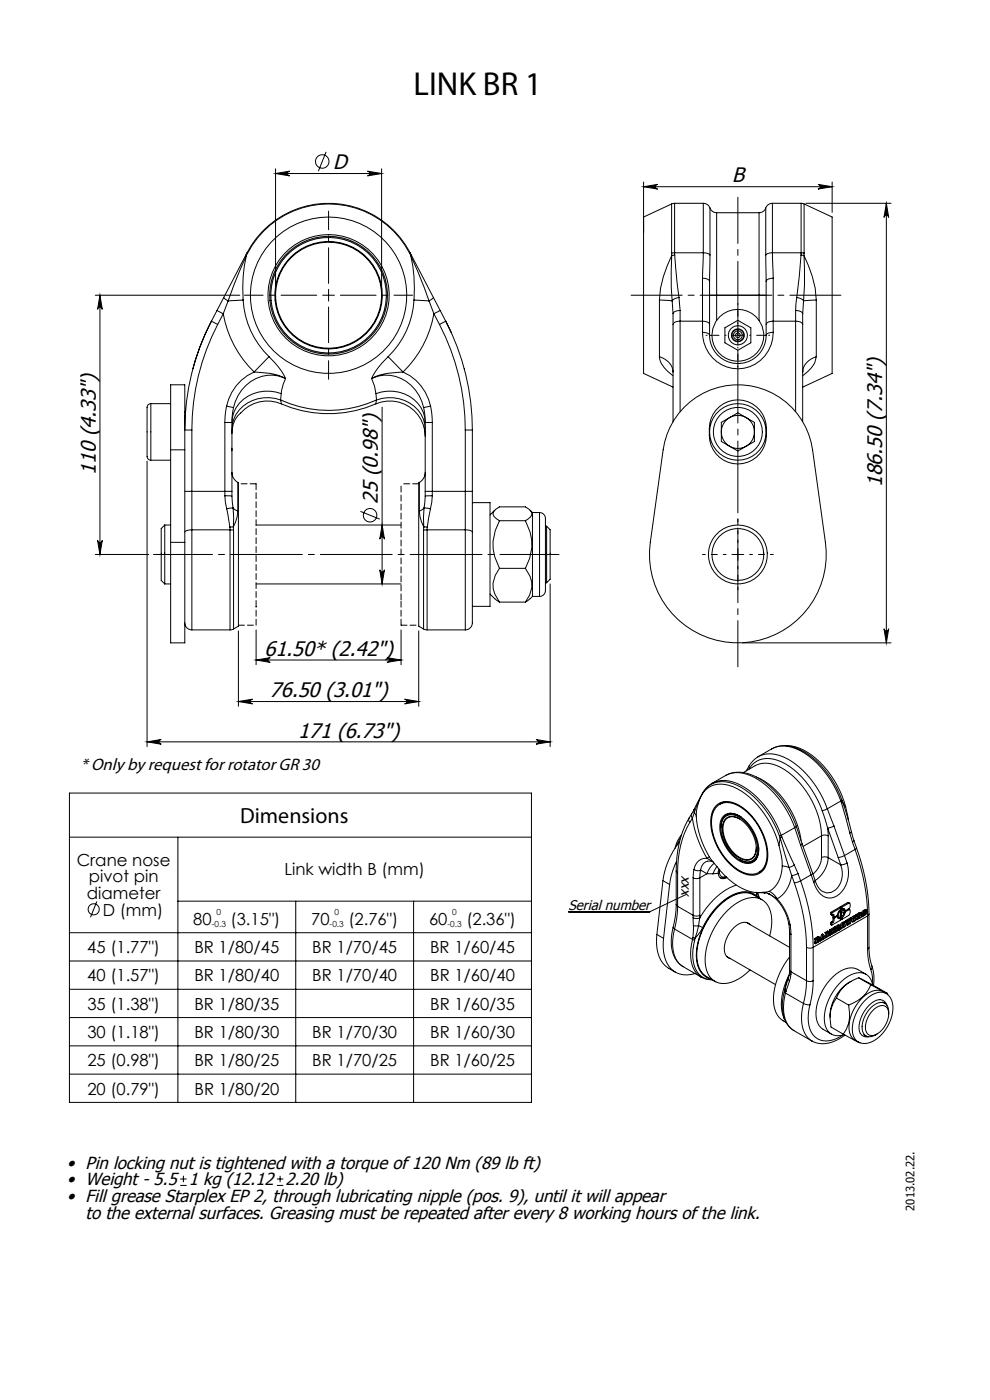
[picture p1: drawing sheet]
<svg xmlns="http://www.w3.org/2000/svg" width="210mm" height="297mm" viewBox="0 0 210 297" stroke-linecap="round" stroke-linejoin="round" font-family="sans-serif">
<!-- layer: Layer 1 -->
<g fill="none" stroke="#000" stroke-width=".21">
<path d="M58.4 36.8l3-.5a.5 .5 0 0 0-.4 .5 .5 .5 0 0 0 .4 .5zM58.4 35.8v25.8M58.4 36.8h22.5M69.2 32.2l-1.7 4.1M77.9 36.3l3 .5-3 .5a.5 .5 0 0 0 .5-.5 .5 .5 0 0 0-.5-.5zM80.9 35.8v25.8M136.5 39.6l3-.5a.5 .5 0 0 0-.5 .5 .5 .5 0 0 0 .5 .5zM136.5 38.6v10.8M136.5 39.6h40M173.5 39.1l3 .5-3 .5a.5 .5 0 0 0 .5-.5 .5 .5 0 0 0-.5-.5zM176.5 38.6v6.4M52.1 54.1l-4.6 9"/>
<path d="M52.1 54.1l.2 .1M52.3 54.2a32 32 0 0 0-.7 9.5M52.3 54.2l-2.6 6.2-1.3 3.4M52.4 53.6a19.5 19.5 0 0 1 34.6 0M52.4 53.6l-.3 .5M52.4 53.6l.1 .1M52.5 53.7a19.4 19.4 0 0 1 34.4 0M52.5 53.7l-.2 .5M86.9 53.7l.2 .5M87 53.6l.2 .5M87 53.6l-.1 .1M87.1 54.2a32 32 0 0 1 .7 9.5"/>
<path d="M87.1 54.2l1.5 3.4 2.4 6.2M87.2 54.1l4.7 9M87.2 54.1l-.1 .1M142.5 43.3l-6 2.7v33.2l6.3 2.9M142.5 43.3v10.4M142.5 53.7v.5M142.5 54.2l-.1 6.8 .2 2.8M142.5 54.2a23.5 23.5 0 0 0-2.6 9.5M143.1 43.1l-.6 .2M143.1 43.1h6.1M143.1 53.6l-.6 .1M143.1 43.1v10.5"/>
<path d="M143.1 53.6v.5M143.1 53.6h6.1M143.1 54.1l.9 9M143.1 54.1l-.6 .1M149 59a1.36 1.36 0 0 1 1.5 .7M149 59v9.1M149.2 53.6l-.2 5.4M149.2 53.6l.9 .2 .5 .3M149.2 43.1v10.5M149.2 43.1a1.5 1.5 0 0 1 1.4 1M150.5 59.7v9.1M150.6 44.1a1.5 1.5 0 0 0 1.4 1"/>
<path d="M150.6 54.1l-.1 5.6M150.6 44.1v10M152 45.1h9M152 45.1v17.5M161 45.1v17.5M162.4 54.1l.1 5.6M162.4 44.1v10M162.4 44.1a1.5 1.5 0 0 1-1.4 1M162.5 59.7v9.1M163.8 43.1a1.5 1.5 0 0 0-1.4 1M163.8 43.1h6.1M163.8 53.6l.2 5.4"/>
<path d="M163.8 53.6l-.8 .2-.6 .3M163.8 43.1v10.5M163.8 53.6h6.1M164 59a1.36 1.36 0 0 0-1.5 .7M164 59v9.1M169.9 54.1l-.9 9M169.9 54.1l.6 .1M169.9 43.1l.7 .2M169.9 53.6l.7 .1M169.9 43.1v10.5M169.9 53.6v.5M170.5 54.2l.2 6.2-.3 3.4"/>
<path d="M170.5 54.2a23.5 23.5 0 0 1 2.7 9.5M170.6 43.3l5.9 2.7v33.2l-6.2 2.9M170.6 43.3v10.4M170.6 53.7l-.1 .5M170.9 43.1h18.1M188 43.1v93.3M188 43.1l.5 3a.5 .5 0 0 0-.5-.4 .5 .5 0 0 0-.5 .4zM20.2 62.6h30.7M21.2 62.6l.5 3a.5 .5 0 0 0-.5-.4 .5 .5 0 0 0-.5 .4zM21.2 62.6v55M44.8 68.1a49.5 49.5 0 0 0-5.6 23.1h1.5M44.8 68.1a50 50 0 0 0-3.9 10.1"/>
<path d="M44.8 68.1l1.4 .7M46 65.9l-1.2 2.2M46 65.9l1.4 .7M46.2 68.8a48.5 48.5 0 0 0-5.5 22.4M47.4 66.6a22.7 22.7 0 0 0 6.5 12.3M47.4 66.6l-1.2 2.2M47.5 63.1l-1.5 2.8M47.5 63.1l.9 .7M48.4 63.8l-1 2.8M51.6 63.7a18.2 18.2 0 0 0 5.5 12M51.6 63.7l-3.2 .1M53.9 78.9a15.3 15.3 0 0 1 6.2 1.1l.5 .3"/>
<path d="M53.9 78.9a10.2 10.2 0 0 0-5.8 7.3M57.1 75.7a13.6 13.6 0 0 1 3.5 4.6M57.1 75.7l-3.2 3.2M68.4 62.6h2.5M69.7 61.4v2.5M82.3 75.7a13.6 13.6 0 0 0-3.5 4.6M82.3 75.7l3.2 3.2M85.5 78.9a15.3 15.3 0 0 0-6.2 1.1l-.5 .3M85.5 78.9a10.2 10.2 0 0 1 5.8 7.3M87.8 63.7a18.2 18.2 0 0 1-5.5 12M87.8 63.7l3.2 .1M91 63.8l1 2.8"/>
<path d="M91.9 63.1l2.6 5M91.9 63.1l-.9 .7M92 66.6a22.7 22.7 0 0 1-6.5 12.3M92 66.6l1.2 2.2M93.2 68.8a48.5 48.5 0 0 1 5.5 22.4M93.4 65.9l-1.4 .7M94.5 68.1a50 50 0 0 1 5.7 23.1M94.5 68.1l1.2 2.4M94.5 68.1l-1.3 .7M98.5 78.2h.1M139.9 75.7a3.7 3.7 0 0 1 2.9 3.2l-.1-.3M139.9 63.7v12"/>
<path d="M139.9 63.7l2.7 .1M139.9 75.7a5.2 5.2 0 0 0 2.6 3.8l.3 .2M142.6 63.8l.2 2.8M142.8 68.8v20.6M142.8 66.6v2.2M144 63.1a1.94 1.94 0 0 0-1.4 .7M144 63.1l.3 2.8M144.3 68.1v19.2M144.3 68.1a1.36 1.36 0 0 0-1.5 .7M144.3 65.9a1.36 1.36 0 0 0-1.5 .7M144.3 68.1h4.7M144.3 65.9v2.2"/>
<path d="M149 68.1v2.4M149 70.5a7.5 7.5 0 0 0 7.5 7.7 7.5 7.5 0 0 0 7.5-7.7M149 70.5a1.41 1.41 0 0 1 1.5 .6M149 68.1a1.36 1.36 0 0 1 1.5 .7M150.5 71.1a6 6 0 0 0 6 6 6 6 0 0 0 6-6M150.5 68.8v2.3M150.5 71.1h.5M150.5 62.6h1.5M151 71.1a5.5 5.5 0 0 0 5.5 5.5 5.5 5.5 0 0 0 5.5-5.5M152 68l-.8 1.7-.2 1.4M152 68a5.5 5.5 0 0 1 9 0M152 62.6h9"/>
<path d="M152 62.6v5.4M153.8 69.5l2.7-1.5 2.8 1.5v3.2l-2.8 1.6-2.7-1.6zM155.3 71.1h2.5M156.5 69.9v2.5M161 68l.7 1.2 .3 1.9M161 62.6h1.5M161 62.6v5.4M162 71.1h.5M162.5 68.8v2.3M164 68.1v2.4M164 70.5a1.41 1.41 0 0 0-1.5 .6M164 68.1a1.36 1.36 0 0 0-1.5 .7"/>
<path d="M164 68.1h4.8M168.8 68.1v19.2M168.8 68.1a1.36 1.36 0 0 1 1.5 .7M168.8 65.9a1.36 1.36 0 0 1 1.5 .7M168.8 65.9v2.2M169 63.1l-.2 2.8M169 63.1a1.94 1.94 0 0 1 1.4 .7M170.3 68.8v20.6M170.3 66.6v2.2M170.4 63.8l-.1 2.8M173.2 63.7v12M173.2 75.7a3.7 3.7 0 0 0-2.9 3.2v-.3"/>
<path d="M173.2 63.7l-2.8 .1M173.2 75.7a6.1 6.1 0 0 1-2.9 4M31.2 97.8v60.6M32 85.6a.97 .97 0 0 0-.8 1.4v8.8a2.13 2.13 0 0 0 .2 1.6l.6 .2M32 97.6h4.2M32 85.6h4.2M32 85.6v12M36.2 95.4v-13.8h3v13.8M36.2 95.4v19.7M36.2 95.4h3M39.2 87.3l.1 .3M39.2 95.4v19.7"/>
<path d="M40.7 91.2v13M47.7 89.6h1.5M47.7 89.6v14.6M48.1 86.2l1.4 .3M48.1 86.2l-.4 3.4M49.2 95.1v.5M49.2 89.6v14.6M49.5 86.5l-.3 3.1M59.5 84.8a24.4 24.4 0 0 0 20.4 0M59.5 84.8a7.7 7.7 0 0 0-10.2 5.1l-.1 1.1M59.5 84.8l.2 .9M59.6 83.5a7.7 7.7 0 0 0-10.3 5l-.1 1.1"/>
<path d="M59.6 83.5l-.1 1.3M60.6 80.3l-.5 1.2-.5 2M60.6 80.3a7.7 7.7 0 0 0-10.1 3.6l-1 2.6M78.8 80.3l.6 1.6 .3 1.6M78.8 80.3a7.7 7.7 0 0 1 10.1 3.6l1 2.6M79.7 85.7a7.5 7.5 0 0 1 10.5 6.9M79.7 85.7a25.9 25.9 0 0 1-21.2-.4 7.5 7.5 0 0 0-7.5 2.3 5.1 5.1 0 0 0-1.8 4.4M79.7 83.5a7.7 7.7 0 0 1 10.4 5l.1 1.1M79.7 83.5l.2 1.3M79.9 84.8a7.7 7.7 0 0 1 10.2 5.1l.1 1.1M79.9 84.8l-.2 .9M81.1 86.4v37.5"/>
<path d="M89.9 86.5l.3 3.1M90.2 89.6v14.6M90.2 89.6h1.5M91.3 86.2l-1.4 .3M91.3 86.2l.4 3.4M91.7 89.6v14.6M98.7 91.2h1.5M98.7 91.2v13M100.2 91.2v13M145.1 86.4a16 16 0 0 1 16.4-4 16 16 0 0 1 10.9 13l2.7 19.7a18.7 18.7 0 0 1-18.6 21.3 18.7 18.7 0 0 1-18.6-21.3l2.8-19.7a16 16 0 0 1 4.4-9zM150.5 91.2h.1M151.9 87a6 6 0 0 1 6.7-1.8 6 6 0 0 1 4 5.7 6.6 6.6 0 0 1-3.1 6.7 6 6 0 0 1-9-5.2 7.1 7.1 0 0 1 1.4-5.4z"/>
<path d="M153 89.6l3.5-2 3.5 2v4.1l-3.5 2-3.5-2zM162.5 91.2h.1M20.2 117.6h11.4M20.7 114.6a.5 .5 0 0 0 .5 .5 .5 .5 0 0 0 .5-.5l-.5 3zM34.9 111.4v12.5M34.9 111.4l-.7 .7v11l.7 .8M34.9 111.4h1.3M36.2 115.1v21.3h3v-21.3M36.2 115.1h3M39.2 104.2h1.5M40.7 112.4v21.2M40.7 112.4a1.55 1.55 0 0 0-1.5 .5"/>
<path d="M40.7 104.2v8.2M40.7 112.4h8.1M40.7 104.2h7M47.7 104.2v1M47.7 105.2l.4 2.7M47.7 105.2h1.5M47.7 104.2h1.5M48.1 107.9l.7 3.9M48.8 111.8v.6M48.8 112.4v21.2M48.8 112.4l.7 .1M49.2 100.2a2.5 2.5 0 0 0 1.2 2.2"/>
<path d="M49.2 104.2v1M49.2 105.2l.2 2.6M49.4 107.8l-1.3 .1M49.4 107.8l.1 4M49.4 107.8l1 .6M49.5 111.8h-.7M49.5 111.8v.7M49.5 112.5v20.9M50.4 102.4h.2v30.4l-1.1 .6M50.4 102.4v6M50.4 108.4l-.1 1.2-.8 2.2M54.3 111.4h30.8"/>
<path d="M76.5 108.5l4 1.6M81.1 111.4l.5 3a.5 .5 0 0 0-.5-.5 .5 .5 0 0 0-.5 .5zM88.9 102.4h-.1v30.4l1 .6M88.9 102.4v6M88.9 108.4l.2 1.2 .8 2.2M89.8 112.5v20.9M89.9 111.8l-.1 .7M89.9 111.8h.7M90 107.8l-.1 4M90 107.8l1.3 .1M90 107.8l-1.1 .6M90.2 100.2a2.5 2.5 0 0 1-1.3 2.2"/>
<path d="M90.2 104.2v1M90.2 105.2l-.2 2.6M90.2 104.2h1.5M90.6 112.4v21.2M90.6 112.4l-.8 .1M90.6 112.4h8.1M90.6 111.8v.6M91.3 107.9l-.7 3.9M91.7 105.2l-.4 2.7M91.7 104.2v1M91.7 105.2h-1.5M91.7 104.2h7"/>
<path d="M98.7 112.4v21.2M98.7 112.4a1.55 1.55 0 0 1 1.5 .5M98.7 104.2v8.2M98.7 104.2h1.5M100.2 112.9v17a5.8 5.8 0 0 1-.3 3.1l-.6 .5-.6 .1M100.2 104.2v8.7M100.2 106.6h3.7v22h-3.7M104.9 108.2l-1 1M105.9 110.5a9.9 9.9 0 0 0 0 10.1M105.9 110.5l-1.1-.9-.2-.5 .1-.6 1.2-1h5.6l1.2 1.1a1.6 1.6 0 0 1-1.2 1.9M105.9 110.5h5.6M111.5 110.5a9.9 9.9 0 0 1 0 10.1"/>
<path d="M112.5 108.2l.4 .5M112.9 108.7v17.8M112.9 108.7h1.5M114.4 108.7a1.32 1.32 0 0 1 1.3 1.7v12.6a5.7 5.7 0 0 1-.2 3l-.6 .4-.5 .1M114.4 108.7v17.8M115.7 111.6h.2M115.9 111.6v12M115.9 111.6l.8 .8v10.5l-.8 .7M155.3 117.6h2.5M156.5 116.4v2.5M34.9 123.9h1.3M39.2 132.1a1.5 1.5 0 0 0 1.5 1.5"/>
<path d="M40.7 133.6h8.1M49.5 133.4l-.7 .2M50.6 133.8v16M54.3 133.6v7.4M54.3 123.9h30.8M80.6 120.9a.5 .5 0 0 0 .5 .5 .5 .5 0 0 0 .5-.5l-.5 3zM82.1 139.5l3 .5-3 .5a.5 .5 0 0 0 .4-.5 .5 .5 0 0 0-.4-.5zM85.1 133.6v7.4M88.8 133.8v16M89.8 133.4l.8 .2M90.6 133.6h8.1M103.9 126l2 1.7"/>
<path d="M105.9 120.6a5.3 5.3 0 0 0 0 7.1M105.9 120.6h5.6M105.9 127.7h5.6M111.5 120.6a5.3 5.3 0 0 1 0 7.1M112.4 127l-.9 .7M112.9 126.5l-.4 .5M112.9 126.5h1.5M115.7 123.6h.2M116.7 123.9v34.5M157.5 136.4h31.5M187.5 133.4a.5 .5 0 0 0 .5 .5 .5 .5 0 0 0 .5-.5l-.5 3zM31.2 157.4l3-.5a.5 .5 0 0 0-.5 .5 .5 .5 0 0 0 .5 .5z"/>
<path d="M31.2 157.4h85.5M50.6 148.8l3-.5a.5 .5 0 0 0-.5 .5 .5 .5 0 0 0 .5 .5zM50.6 148.8h38.2M54.3 140l3-.5a.5 .5 0 0 0-.5 .5 .5 .5 0 0 0 .5 .5zM54.3 140h30.8M85.8 148.3l3 .5-3 .5a.5 .5 0 0 0 .5-.5 .5 .5 0 0 0-.5-.5zM113.7 156.9l3 .5-3 .5a.5 .5 0 0 0 .5-.5 .5 .5 0 0 0-.5-.5zM166.8 158.2a12.3 12.3 0 0 1 8.1 5l2.1 3.1 1.6 3.5M166.8 158.2h-.3a10.1 10.1 0 0 1 7.5 3.6 21.1 21.1 0 0 1 5.4 9.4M166.8 158.2h-.2a5.4 5.4 0 0 0-2.9 .7M14.7 168.2h98v65.7h-98zM14.7 177.6h98"/>
<path d="M37.7 177.6v56.3M144.1 178.6a17.3 17.3 0 0 0-3.5 8.2M144.3 177.8l-.7 1.6M144.6 177.1l-.9 1.3-.5 1.5M146.2 173.6l-.1 .4 .2 .5M146.2 173.6a21.1 21.1 0 0 0-2.8 11.2M146.3 174.5a20.5 20.5 0 0 0-2.6 10.7M146.7 172.7l-.1 .4 .3 .5M146.7 172.6l-.5 1M146.9 173.6a23.6 23.6 0 0 0 3.1 8.5M146.9 173.6l-.6 .9M147.2 171.7l-.5 1"/>
<path d="M147.2 171.7l.1 .7M147.3 172.4l.4 .8M147.3 172.4l-.4 1.2M147.7 173.2a7.8 7.8 0 0 1 2.5-6 5.9 5.9 0 0 1 6.2 .1 19.5 19.5 0 0 1 8.8 12M147.7 173.2a18.3 18.3 0 0 0 4.4 10.7M148.6 169.1l-1.3 3.3M148.9 168.5l-1.7 3.2M149.2 168.1a4.9 4.9 0 0 1 6.3-1.9 18.4 18.4 0 0 1 9.9 11.2M149.2 168.1l-.4 .6M151.1 166.2a6.2 6.2 0 0 1 6 .4 19.9 19.9 0 0 1 8.6 10.6M151.1 166.2a9.6 9.6 0 0 1 4.7-2.3 11.1 11.1 0 0 1 8.4 4.4l1.5 1.9 1.4 2 1.5 3.4M151.1 166.2l-1.2 .9-.7 .9"/>
<path d="M151.9 170.9a3.9 3.9 0 0 1 4.9 0 13.2 13.2 0 0 1 6.1 11.1 3.5 3.5 0 0 1-5 3.4 12.8 12.8 0 0 1-7.1-12 4.3 4.3 0 0 1 1.1-2.5zM152.2 171a4 4 0 0 1 4.9 .2 12.8 12.8 0 0 1 5.6 10.9 3.4 3.4 0 0 1-5.1 3 12.4 12.4 0 0 1-6.6-11.9 3.9 3.9 0 0 1 1.2-2.2zM153.5 173.6a2.72 2.72 0 0 1 3.9 .2 7.9 7.9 0 0 1 3.1 7.7 2.22 2.22 0 0 1-3.5 1 8.1 8.1 0 0 1-3.9-8zM153.6 173a3.3 3.3 0 0 1 4.2 .8 8.7 8.7 0 0 1 3 7.6 2.38 2.38 0 0 1-3.8 1.3 8.7 8.7 0 0 1-4.2-8.3l.5-1zM153.8 173.8a2.32 2.32 0 0 1 3.3 .1 7.4 7.4 0 0 1 3.1 7.3 2.12 2.12 0 0 1-3.4 .8 7.5 7.5 0 0 1-3.5-7.2zM153.9 164.5a6.9 6.9 0 0 1 7.2 .7 19.8 19.8 0 0 1 7.8 10.1M154.1 170l-1.5 .6M155 172.5l-.9 .4M156.9 173.7a2.18 2.18 0 0 0-2.6-.2 2.18 2.18 0 0 0-.9 2.4 7.3 7.3 0 0 0 4.6 6.4 2.07 2.07 0 0 0 2.4-2.4M157.3 173.4a2.58 2.58 0 0 0-4 .4l-.4 1.8M157.7 163.9l2.5-1.5a5.5 5.5 0 0 1 5.4 .4 18.1 18.1 0 0 1 8.7 14.5M158.9 163a4.7 4.7 0 0 1 6.1-1.7 17.6 17.6 0 0 1 9.4 10.7"/>
<path d="M158.9 163v.2M159 162.4l-.1 .6M159 162.4l-.7 1.1M160.4 164.8a17.3 17.3 0 0 1 9.2 11.9l.3 1.7M160.8 160.5a6.2 6.2 0 0 1 6.1 .4 19.9 19.9 0 0 1 8.6 10.7M160.8 160.5a9.7 9.7 0 0 1 4.8-2.2 11.1 11.1 0 0 1 8.4 4.4l2.2 2.8 1.2 2.2 1 2.2M160.8 160.5l-1.1 .9-.7 1M160.9 179.7a2.58 2.58 0 0 1-2.1 3.3l-1.1-.2-.9-.5M165.2 179.3l.5 2.3 .2 2.1M165.4 177.4l.1 .4M165.5 177.8l1.9 6.2M165.5 177.8l-.3 1.5"/>
<path d="M165.7 177.2l-.3 .2M165.7 177.2l.1 .4M165.8 177.6l2.7 5.9M165.8 177.6l-.3 .2M168.6 175.6l1.2 3.7M168.6 175.6l-2.9 1.6M168.9 175.3l1.2 3.7M168.9 175.3l-.3 .3M169.8 179.3l2.3 6.3M170.1 179l-.3 .3M170.1 179l2.3 6.3M174.3 177.3a1.56 1.56 0 0 1 1.4 0"/>
<path d="M174.3 177.3l-4 2.3M174.3 177.3v4.6M174.4 172l1.2 3.7M175.5 171.6l-1.1 .4M175.5 171.6l1.4 3.6M175.6 175.7l.1 1.6M175.6 175.7l2.2 6.2M175.7 177.3v4.6M176.9 175.2l-1.3 .5M176.9 175.2l2.2 6.3M178.4 169.9l-2.9 1.7M178.4 169.9l.1 .4"/>
<path d="M178.5 170.3l1.8 6.4M178.6 169.8l-.2 .1M178.6 169.8l.1 .3M178.7 170.1l-.2 .2M178.7 170.1l1.9 6.4M178.7 170.1l.7 1.1M179.4 171.2l.6 2.8M180.3 176.7l.5 1.9M180.6 176.5l-.3 .2M180.6 176.5l.5 1.8M180.8 178.6l.6 1.6M181.1 178.3l-.3 .3"/>
<path d="M181.1 178.3l.6 1.6M181.7 179.9l-.3 .3M181.7 179.9a42.5 42.5 0 0 1 2.6 14M14.7 197.9h98M20.5 191.2l-1.3 3.4M37.7 191.2h75M62.7 191.2v42.7M87.7 191.2v42.7M139.3 198.2a7.4 7.4 0 0 0 2.3 7l1.7 1M139.3 198.2l1.5 .9M140.6 186.8l1.4 .8M140.6 186.8l-1.3 11.4"/>
<path d="M140.8 199.1a7.4 7.4 0 0 0 2.2 7 5.1 5.1 0 0 0 4.4 .4M142 187.6l-1.2 11.5M142.8 196.7l.3 .4M142.8 196.7a8.1 8.1 0 0 0 1.2 7.7l.8 .6M143.1 197.1a8.1 8.1 0 0 0 1 7.3l.7 .6M143.1 197.1l3.8 2.2M143.4 191.9l-.2 2.7-.4 2.1M143.4 184.8v7.1M143.4 184.8l.3 .4M143.4 191.9l.3 .4M143.5 182.7l-1.1 2.9-.4 2M143.7 192.3l-.1 2.3-.5 2.5"/>
<path d="M143.7 192.3l3.3 1.9M143.7 185.2v7.1M145.6 189.7l-7.7 3.7h-17.3M146.9 199.3a8.1 8.1 0 0 0 1 7.3l.5 .5 1.1 .5 1.5 .2a4 4 0 0 1-3.9-3.7 10.6 10.6 0 0 1 .2-4.6M146.9 199.3l.4 .2M147 198.9l.4 .1M147 198.9l-.1 .4M147 194.7l.1 1.7M147 194.7a1.62 1.62 0 0 0 1.4 0M147 186.2a1.56 1.56 0 0 0 1.4 0M147 194.2a1.56 1.56 0 0 0 1.4 0M147 194.2v.5"/>
<path d="M147 186.2v8M147.1 196.4l-.1 2.5M147.1 196.4h1.1M147.2 184.4l-.2 1.8M147.2 184.4a1.33 1.33 0 0 0 1.4 .2M147.4 199l-.1 .5M148.2 196.4l.9 .4M148.2 196.4l-.8 2.6M148.4 194.7l-.2 1.7M148.4 194.2v.5M148.4 186.2v8M148.6 184.6l1.4 .8"/>
<path d="M148.6 184.6l-.2 1.6M149.1 196.8l-1.7 2.2M150 185.4h1.2M150 185.4l-1.6 .8M150 182.1a2.57 2.57 0 0 0-2.8 2.3M150 182.1l1.2 .7M150.5 181.8l-.5 .3M151.2 182.8a1.87 1.87 0 0 0-2.6 1.8M151.5 183.1a4.8 4.8 0 0 0-1.5 2.3M152.1 183.8l-.9 1.6M152.1 183.9a12.4 12.4 0 0 0 8.7 5.5l.7-.1M152.3 185.3l-1.1 .1"/>
<path d="M152.3 185.3a1.12 1.12 0 0 0 .7 1 1.12 1.12 0 0 0 1.2-.1M152.5 184.4l-.2 .9M152.6 184.5a1.04 1.04 0 0 0 .2 1.2 1.04 1.04 0 0 0 1.2 .3l-.5 .2h-.7M156.2 187.8a14.8 14.8 0 0 0-7.8 6.9M158.3 195.7l9.2 5.3M159.1 196.2a2.1 2.1 0 0 0-3 .2 6.1 6.1 0 0 0-2.3 5.9 1.56 1.56 0 0 0 1.2 1.1M160.5 189.4l.1 .7M160.5 189.3l.6 1.3M160.5 182.1l-.7 .6M160.6 190.1a4.5 4.5 0 0 0-5.4-.2 14.8 14.8 0 0 0-6.1 6.9M160.6 190.1l.2 .3M160.7 190.3a4.1 4.1 0 0 0-4.7-.6 15.2 15.2 0 0 0-8.3 13.8 4.2 4.2 0 0 0 3 4.1"/>
<path d="M161.5 189.3l.6 .1M161.6 190.9a5.3 5.3 0 0 0-4.6-1.4 12.5 12.5 0 0 0-7.6 7 11.1 11.1 0 0 0-1.1 8.9 5.3 5.3 0 0 0 3.3 2.8M162.1 189.4l1.2 .3M162.1 189.4h.1M162.2 189.4h.1M162.2 184.2l-1.2 .9M162.3 189.4h-1.6l.4 1.2M162.9 189.6a8.7 8.7 0 0 1 4.4 6.4M163 189.6l.3 .1M163.2 189.1a3.8 3.8 0 0 1 1.6 1.6M163.2 189.1l-1.7 .2M163.3 189.7l1.5 1"/>
<path d="M163.3 198.5a7.8 7.8 0 0 0-.9-7 4.2 4.2 0 0 0-5.1-.5 15.3 15.3 0 0 0-7.7 13.2 4.2 4.2 0 0 0 3.5 4.4 8.1 8.1 0 0 0 6-2.8M164.8 190.7a11.2 11.2 0 0 1 2.8 5.5M165.9 183.7l1.5 .3M165.9 183.7a6.1 6.1 0 0 1-2.7 5.4M167.3 196l.3 .2M167.3 196l.2 1.8M167.4 184l.5 1.7M167.5 197.8l.3 .4M167.5 197.8v7.9M167.6 196.2l.2 2M167.8 198.2v7.9M167.9 185.7a6.6 6.6 0 0 1-3.1 5"/>
<path d="M167.9 185.7l.6 1.6M168.5 183.5l-1.1 .5M168.5 183.5l.8 1.8M168.5 187.3a41.2 41.2 0 0 1 2.6 13.7M169.3 185.3l-1.4 .4M169.3 185.3l.5 1.6M169.8 186.9l-1.3 .4M169.8 186.9a42.5 42.5 0 0 1 2.7 14.1M172.1 185.6l.5 1.6M172.1 185.6l-2.3 1.3M172.4 185.3l-.3 .3M172.4 185.3l.5 1.5"/>
<path d="M172.7 199.1l.3 .2M172.7 199.1l.3 .3M172.7 200l.3 .2M172.7 200l.3 .1M172.9 199.8l-.2 .2M172.9 199.3v.5M172.9 199.8l.2 .1M172.9 186.8l-.3 .4M173 199.4h.1M173 199.3v.1M173 199.3l.1 .1M173.1 199.9l-.1 .2"/>
<path d="M173.1 199.4v.5M173.4 198.8l.2 .1M173.4 198.8l-.7 .3M173.4 199.5h.2l-.2 .3zM173.4 199.1h.2l-.2 .3zM173.6 198.9l.3-.1v.8l-.9 .6M173.6 198.9l-.6 .4M173.6 198.7l.3 .1M173.6 198.7l-.2 .1M173.9 199.6h.1M173.9 199.5h.1M174 199.2l.2 .1"/>
<path d="M174 199.2h-.2M174 199.5v.1M174.2 199.3l-.2 .2M174.3 181.9l-.4 1.7-.7 1.1-.8 .7M174.3 181.9a1.56 1.56 0 0 1 1.4 0M174.3 198.2l.2-.1 .2 .2M174.3 198.2l.2 .2M174.3 198.2l-.3 1M174.4 199.2h.1M174.4 199.1l.2 .2M174.4 199v.2M174.4 199l.2 .1"/>
<path d="M174.5 199.2l-.5 .4M174.5 198.4l-.3 .9M174.5 198.7l.1 .1M174.6 198.6v.2l-.1 .1zM174.6 198.9l.1 .1M174.6 199.1v.2M174.7 198.3l.4 .5h.1M174.7 198.3l-.2 .1M174.7 199h.1M174.7 199v-.1l-.3 .1M174.7 199l-.1 .1M175 198.7l.2 .1"/>
<path d="M175 197.8l.3 .2M175 197.8l.3 .3M175 198.6l.3 .2M175 198.6v.1M175.2 198.4l.2 .2M175.2 198.4l-.2 .2M175.2 198v.4M175.2 198.8l-.6 .5M175.2 198.8l.1 .1M175.3 198v.1M175.3 198.8v.1M175.4 198h.1"/>
<path d="M175.4 198.6l-.1 .2M175.4 198l-.1 .1M175.4 198v.6M175.7 181.9a6.2 6.2 0 0 1-2.8 4.9M175.7 181.9l2.6 1.6M175.7 198.4l.1 .1M175.7 198.3l.2 .1M175.8 198.1l-.1 .2M175.8 198.1l.2 .1M175.8 198l.2 .1M175.8 198v.1M175.8 198l.1-.1 .3 .1"/>
<path d="M175.8 197.6l-.1 .8M175.8 197.6l-.5 .4M175.8 197.6l-.2-.1-.6 .3M175.9 198.4l-.1 .1M175.9 197.3v.3l.3 .1M175.9 197.3l.3 .1M176 198.2l-.1 .2M176 198.1v.1M176.2 198l-.2 .1M176.2 198v.4l-.9 .5M176.2 198l.2 .2M176.2 198l.2 .1"/>
<path d="M176.2 197.7l.4-.4v.7M176.2 197.4v.3M176.2 193.6l.2 .1M176.2 193.6v.4l.2 .1M176.2 195.7v.4l.2 .2M176.2 193.6l1.9-1.2 .3 .2-2 1.1M176.2 195.7l.2 .1M176.3 197.8l.3 .2M176.3 197.8l-.1 .2M176.3 197.6v.2M176.4 198.1v.1M176.4 195.6l.3 .1"/>
<path d="M176.4 195.6l-.2 .1M176.4 194.1l.5-.1v.6M176.4 193.7v.4M176.4 195.8v.5M176.6 198l-.2 .1M176.7 195.7l-.3 .1M176.7 194v.4l.2 .2M176.7 194.7v.6l-.3 .3M176.7 194.7l.2 .1M176.8 197.7l.2 .1M176.9 197.1l.1 .1M176.9 194.6l-.2 .1"/>
<path d="M176.9 197.1l-.1 .7h.2M176.9 194.8v.6l-.2 .3M177 197.8l-.6 .4M177 196.6l.3 .2M177 196.6v.1M177 197.5l.3 .2M177 197.5l.3 .1M177.2 197.3l-.2 .2M177.2 197.1v.2M177.2 197.3l.2 .2M177.2 196.8l-1 .6M177.2 196.8l-.2-.1-1.1 .6"/>
<path d="M177.2 196.8v.3l-.2 .1M177.2 196.8l.1 .1M177.3 196.8v.1M177.3 197.6v.1M177.4 196.9h.1M177.4 197.5l-.1 .1M177.4 196.9h-.1M177.4 196.9v.6M177.4 194.3l.2 .1M177.6 194.4a.49 .49 0 0 0 .8 .4h-.6M177.6 194.4l-.7 .4M177.7 194v.6l.2 .1"/>
<path d="M177.7 196.3l.2 .1M177.7 196.3l-.7 .3M177.7 196.7h.2l-.2 .2zM177.7 197.1v.2h.1M177.7 197.2l.1 .1M177.7 197.1l.3 .2M177.7 197.1h.1M177.8 181.9l.5 1.6M177.8 193.5l.1 .1M177.8 197.3l-.5 .4M177.9 193.6v1.1M177.9 196.4l.2-.1a.26 .26 0 0 1 .1 .3 .26 .26 0 0 1-.2 .2l.4 .2"/>
<path d="M177.9 196.4l-.6 .4M178 196.9l.4 .1M178.2 196.6l.4 .3M178.3 193.6l.4-.2-.1 .2-.3 .3zM178.3 193.5l.3 .2M178.3 192.3l.1 .6-.5 .6-.3 .7-.7 .4M178.3 194.6l.1 .6-2 1.1M178.3 192.3l.3 .2M178.3 194.6l.3 .1M178.3 183.5a4.6 4.6 0 0 1-2 5.8 2.81 2.81 0 0 1-3.4-2.5M178.4 192.7l.2 .1M178.4 194.9l.2 .2"/>
<path d="M178.4 194.1l.3 .2M178.4 197l-.4 .3M178.6 192.8a.49 .49 0 0 1 .7 .4M178.6 192.5v.3M178.6 194.7v.4M178.6 196.1l.8-.4a.79 .79 0 0 1-.1 .8 .79 .79 0 0 1-.8 .3zM178.6 192.9l.3 .1M178.6 192.9l-.6 .3M178.7 194.3l-.4 .3M178.7 194.3l-.2-.3-.2 .1v.4l-.4 .2M178.7 192.8l.3 .2M178.8 192.9h-.2"/>
<path d="M178.9 193h.1l.1 .5-.2 .2 .2 .3-.4 .3M178.9 193l-1 .6M178.9 196l.2-.1a.47 .47 0 0 1 .1 .5 .47 .47 0 0 1-.4 .3zM178.9 192.7l.4 .5M179 193.7l-.1 .1M179 195.9v.4l-.3 .2M179.1 181.5l.6 1.6M179.1 181.5l-1.3 .4M179.3 193.2l-.2 .1 .2 .1M179.3 193.4l-.2 .8-.5 .5M179.3 195.3l.3 .2M179.3 195.3v.3"/>
<path d="M179.6 196l.2 .3M179.6 196l.2 .2M179.6 195.8a.93 .93 0 0 0-1.4 .5l-.3-.1-.2 .1M179.6 195.8l.4-.4v.6M179.6 195.5v.3M179.7 183.1a5.9 5.9 0 0 1-2.8 7.3 2.99 2.99 0 0 1-3.7-1.8l-.6-1.4M179.7 183.1l-1.4 .4M179.7 195.9l-.1 .1M179.7 195.7v.2M179.7 195.9l.3 .1M179.8 191.5l.2 .1M179.8 191.5l-1.5 .8"/>
<path d="M179.8 196.2v.1M179.9 192.9l.2 .1M180 196l-.2 .2M180 191.4l.3 .2M180 192.8l.3 .2M180 191.5h-.2M180 191.6l.3 .1 .1 .3-.2 .6-.9 .6M180 191.6l-1.4 .9M180.1 193l.2 .1 .1 .3-.3 .7-1.5 1M180.1 193l-.8 .4M180.2 195.7l.2 .1M180.3 195.2l.1 .1"/>
<path d="M180.3 195.2l-.1 .7 .2-.1M180.4 195.8l-.6 .5M180.4 195.3l.4 .3M180.6 194.9l-.2-.2-1.1 .6M180.6 194.9l-1 .6M180.6 194.9v.3l-.2 .1M180.8 194.8l.8-.4a.79 .79 0 0 1-.1 .8 .79 .79 0 0 1-.8 .3zM181.1 194.7l.2-.1a.47 .47 0 0 1 .2 .5 .47 .47 0 0 1-.5 .3zM181.2 194.6v.4l-.2 .2M181.4 180.2a42.5 42.5 0 0 1 2.6 14.1M181.4 180.2l-2.3 1.3M181.6 194l.2 .2"/>
<path d="M181.6 194l.2 .3M181.7 195l.1 .1M181.7 194.4a.88 .88 0 0 0-1.2 .4M181.7 194.2v.2M181.7 194.9l.1 .1M181.8 194.8l.1 .1M181.8 194.2v.1M181.8 195v.1M181.9 194.2v.1M181.9 194.9l-.1 .1M181.9 194.3h-.1M181.9 194.3v.6"/>
<path d="M182.2 193.7l.2-.1 .3 .1M182.2 193.7l.3 .1M182.2 193.7l-.6 .3M182.2 194h.3l-.3 .3zM182.2 194.6l.2 .1M182.2 194.5l.4 .2M182.3 194.5h.1M182.3 194.5l-.1 .2h.2M182.3 194.5l.3 .2M182.4 194.7l-.6 .4M182.5 193.8l.1-.1a.26 .26 0 0 1 .2 .3 .26 .26 0 0 1-.3 .2l.4 .1-.3 .4M182.5 193.8l-.7 .4"/>
<path d="M182.6 194.3l.4 .1M182.8 194l.2-.1 .2 .1M182.8 194l.2 .1M182.8 194v.2M182.8 193.7l.3 .2M183 194.1v.3M183.2 194l-.2 .1M183.3 193.9l-.2 .1M183.3 193.5l.2 .1M183.4 193.4l.3 .1M183.4 193.8h.2l-.1 .2-.2 .1-.1-.1M183.4 193.8h.1"/>
<path d="M183.5 193.6h.1M183.5 193.3l.1 .1M183.6 192.9l-.6 .4-.2 .4M183.6 192.9l.2 .2M183.6 192.9h.1M183.6 193.4v-.1l-.3 .1v.2h.2M183.6 193.4l.3 .1M183.7 193.5h.2l-.1 .4-.8 .5M183.7 193.5l-.2 .1M183.8 193.1l-.8 .6 .1 .2 .3-.1M183.8 193.1h.1M183.8 193.1l-.2 .3"/>
<path d="M184 194.3l-11.5 6.7M184 194.3v7.1M184.3 193.9v7.1M184.3 193.9l-.3 .4M14.7 203.9h98M14.7 209.9h98M14.7 215.9h98M144.8 205l3.9 2.3M154.1 202.9l10.4 6M166.3 210.5l-.2 .9a8.9 8.9 0 0 0 .3 4.7M166.3 210.5l.3 .2M166.4 216.1a4.7 4.7 0 0 0 2 2.5"/>
<path d="M166.5 210l-.2 .5M166.5 210l.2 .3M166.6 210.7a8.1 8.1 0 0 0 1 7.3l.8 .6M166.6 210.7l3.8 2.2M166.7 210.3l-.1 .4M167.2 207.5l.3 .6M167.2 207.5l-.7 2.5M167.4 207l-.6 1.2-.3 1.8M167.4 206.8a10.9 10.9 0 0 0-1 9.5v-.2M167.5 208.1l-.8 2.2M167.5 206.3l-.3 1.2M167.5 206.3l.3 .4"/>
<path d="M167.5 205.7l.3 .4M167.5 203a13.8 13.8 0 0 0-3.2 11 4.2 4.2 0 0 0 2.4 2.9M167.5 205.7v.6M167.8 206.7l-.3 1.4M167.8 206.1v.6M167.8 206.1l3.3 2M168.4 218.6l3.8 2.2M170.4 212.9l1.4 .3M170.4 212.9a8.1 8.1 0 0 0 1 7.3l.8 .6M171.1 201a1.56 1.56 0 0 0 1.4 0M171.1 208.1a1.56 1.56 0 0 0 1.4 0M171.1 208.1l-.2 2.3-.5 2.5"/>
<path d="M171.1 201v7.1M171.8 213.2a7.5 7.5 0 0 0 .7 6.4 4 4 0 0 0 5 .7l1.3-.7M172.5 208.1a20.8 20.8 0 0 1-.7 5.1M172.5 201v7.1M173 200.1v.1M177.4 211.7a7.1 7.1 0 0 0-1.1 6.2l2.6 1.5M177.4 211.7l2.6 1.5M178.9 219.4l3.5 1.8M179.2 219.6a6.4 6.4 0 0 1-7 1.2M180 213.2a7.4 7.4 0 0 1-1.1 6.2M180.5 208.2a8.7 8.7 0 0 0-4.4 7.6M182.1 207.4a7.3 7.3 0 0 0-4.7 4.3"/>
<path d="M182.1 207.4l6.2 3.4M182.1 207.4l2.6 1.5M183.1 211.5a3.6 3.6 0 0 1 4.9-.7 3.6 3.6 0 0 0-4.2 1.1 8.7 8.7 0 0 0-2.8 7.7 2.36 2.36 0 0 0 1 1.4 3.2 3.2 0 0 1-1.9-3.8 9.7 9.7 0 0 1 3-5.7zM183.2 219.5l.5 .3M183.7 206.7a5.4 5.4 0 0 0-3.1-1.4 8.3 8.3 0 0 0-6.1 4.8 8.5 8.5 0 0 0-1 7 4.7 4.7 0 0 0 2.9 2.3M184 201.4a12.7 12.7 0 0 0 .7 4.3M184.3 201l.1 1.7 .6 2.3M184.3 201l-.3 .4M184.7 208.9l3.6 1.9M184.7 208.9a7.4 7.4 0 0 1-4.7 4.3M184.7 205.7l.4 1.5v1.5M185 205v.3l-.3 .4"/>
<path d="M185 205v.1a8.8 8.8 0 0 1 .3 4M185.1 214.5a2.34 2.34 0 0 1 2.9-.9 3.3 3.3 0 0 1-.2 3.9 3.3 3.3 0 0 1-3.3 2.1 1.98 1.98 0 0 1-.9-2.4l.4-1.1zM185.1 208.9a2.95 2.95 0 0 0-4.7-2.1 11.1 11.1 0 0 0-5.5 10.1 2.89 2.89 0 0 0 4.1 2.6M187.2 212.6l.5 .2M188 210.8a3.7 3.7 0 0 1 1.3 4.1 8.2 8.2 0 0 1-5.1 6.4 2.84 2.84 0 0 1-2.2-.3M188.1 213.2a1.8 1.8 0 0 0-3-.6 6.7 6.7 0 0 0-2.8 6.2 1.58 1.58 0 0 0 2 1.1M188.3 210.8v.2M188.5 215.1a1.81 1.81 0 0 0-2.2-2.3 5.8 5.8 0 0 0-3.3 6 1.68 1.68 0 0 0 2.7 .8l.3-.2M14.7 221.9h98M14.7 227.9h98M38.2 251.5h1.4M38.2 250.1h1.4"/>
<path d="M38.9 249.4v1.4M58.7 251.5h1.4M58.7 250.1h1.4M59.4 249.4v1.4"/>
<circle cx="68.4" cy="34.3" r="1.43"/>
<circle cx="69.7" cy="62.6" r="11.2"/>
<circle cx="69.7" cy="62.6" r="16.6"/>
<circle cx="69.7" cy="62.6" r="12.5"/>
<circle cx="69.7" cy="62.6" r="12.2"/>
<circle cx="69.7" cy="62.6" r="12.9"/>
<circle cx="69.7" cy="62.6" r="11.4"/>
<circle cx="156.5" cy="71.1" r="1.26"/>
<circle cx="156.5" cy="71.1" r="2.03"/>
<circle cx="156.5" cy="71.1" r=".5"/>
<circle cx="156.5" cy="71.1" r="1.38"/>
<circle cx="156.5" cy="71.1" r=".94"/>
<circle cx="156.5" cy="91.6" r="3.5"/>
<circle cx="156.5" cy="91.6" r="6"/>
<circle cx="156.5" cy="91.6" r="5.2"/>
<circle cx="78.5" cy="109.3" r="1.43"/>
<circle cx="156.5" cy="117.6" r="5.5"/>
<circle cx="156.5" cy="117.6" r="6.2"/>
<circle cx="19.9" cy="192.9" r="1.18"/>
</g>
<path d="M67.2 62.6h-15.3M69.7 60.1v-15.3M69.7 65.1v15.4M72.2 62.6h15.3" fill="none" stroke="#000" stroke-width=".21" stroke-dasharray="15.2 1.3 1.3 1.3" stroke-dashoffset="7.7"/>
<path d="M154 117.6h-5M156.5 115.1v-5M159 117.6h5M156.5 120.1v5" fill="none" stroke="#000" stroke-width=".21" stroke-dasharray="15.2 1.3 1.3 1.3" stroke-dashoffset="14.6"/>
<path d="M154 71.1h-4.2M156.5 68.6v-4.2M156.5 73.6v4.3M159 71.1h4.3" fill="none" stroke="#000" stroke-width=".21" stroke-dasharray="15.2 1.3 1.3 1.3" stroke-dashoffset="15"/>
<path d="M32.6 117.6h86" fill="none" stroke="#000" stroke-width=".21" stroke-dasharray="15.2 1.3 1.3 1.3" stroke-dashoffset="2.7"/>
<path d="M156.5 141.5v-99.7" fill="none" stroke="#000" stroke-width=".21" stroke-dasharray="15.2 1.3 1.3 1.3" stroke-dashoffset="5.4"/>
<path d="M133.9 62.6h44.5" fill="none" stroke="#000" stroke-width=".21" stroke-dasharray="15.2 1.3 1.3 1.3" stroke-dashoffset="4.4"/>
<g fill="#000">
<path d="M173.5 39.1l3 .5-3 .5a.5 .5 0 0 0 .5-.5 .5 .5 0 0 0-.5-.5zM136.5 39.6l3-.5a.5 .5 0 0 0-.5 .5 .5 .5 0 0 0 .5 .5z"/>
<path d="M20.7 114.6a.5 .5 0 0 0 .5 .5 .5 .5 0 0 0 .5-.5l-.5 3zM21.2 62.6l.5 3a.5 .5 0 0 0-.5-.4 .5 .5 0 0 0-.5 .4z"/>
<path d="M81.1 111.4l.5 3a.5 .5 0 0 0-.5-.5 .5 .5 0 0 0-.5 .5zM80.6 120.9a.5 .5 0 0 0 .5 .5 .5 .5 0 0 0 .5-.5l-.5 3z"/>
<path d="M54.3 140l3-.5a.5 .5 0 0 0-.5 .5 .5 .5 0 0 0 .5 .5zM82.1 139.5l3 .5-3 .5a.5 .5 0 0 0 .4-.5 .5 .5 0 0 0-.4-.5zM50.6 148.8l3-.5a.5 .5 0 0 0-.5 .5 .5 .5 0 0 0 .5 .5zM85.8 148.3l3 .5-3 .5a.5 .5 0 0 0 .5-.5 .5 .5 0 0 0-.5-.5zM58.4 36.8l3-.5a.5 .5 0 0 0-.4 .5 .5 .5 0 0 0 .4 .5zM77.9 36.3l3 .5-3 .5a.5 .5 0 0 0 .5-.5 .5 .5 0 0 0-.5-.5zM31.2 157.4l3-.5a.5 .5 0 0 0-.5 .5 .5 .5 0 0 0 .5 .5zM113.7 156.9l3 .5-3 .5a.5 .5 0 0 0 .5-.5 .5 .5 0 0 0-.5-.5z"/>
<path d="M187.5 133.4a.5 .5 0 0 0 .5 .5 .5 .5 0 0 0 .5-.5l-.5 3zM188 43.1l.5 3a.5 .5 0 0 0-.5-.4 .5 .5 0 0 0-.5 .4z"/>
</g>
<path d="M54.3 102.6h-3.7M88.8 102.6h-3.7M50.6 132.6h3.7M54.3 128.7v-26.1M54.3 132.6v-3.9M85.1 132.6h3.7M85.1 127.3v-24.7M85.1 132.6v-5.3" fill="none" stroke="#000" stroke-width=".21" stroke-dasharray="1.3 .6"/>
<text font-size="7.1" x="87.7" y="20.3">LINK BR 1</text>
<text font-size="4.7" x="50.9" y="174.6">Dimensions</text>
<g font-size="4.4">
<text x="70.7" y="35.9">D</text>
<text x="155.3" y="38.7">B</text>
<text x="20.3" y="100.8" transform="rotate(-90 20.3 100.8)">110 (4.33&quot;)</text>
<text x="80.2" y="107" transform="rotate(-90 80.2 107)">25 (0.98&quot;)</text>
<text x="187.1" y="103.4" transform="rotate(-90 187.1 103.4)">186.50 (7.34&quot;)</text>
<text x="56.1" y="139.1">61.50* (2.42&quot;)</text>
<text x="57.3" y="147.9">76.50 (3.01&quot;)</text>
<text x="63.3" y="156.5">171 (6.73&quot;)</text>
</g>
<g font-size="3.7">
<text x="17.1" y="163.3">* Only by request for rotator GR 30</text>
<text x="14.2" y="251.5">• Weight - 5.5</text>
<text x="14.2" y="248">• Pin locking nut is tightened with a torque of 120 Nm (89 lb ft)</text>
<text x="40.1" y="251.5">1 kg (12.12</text>
<text x="60.6" y="251.5">2.20 lb)</text>
<text x="14.2" y="255">• Fill grease Starplex EP 2, through lubricating nipple (pos. 9), until it will appear</text>
<text x="18.2" y="258.6">to the external surfaces. Greasing must be repeated after every 8 working hours of the link.</text>
</g>
<g font-size="3.5">
<text x="16.3" y="183.7">Crane nose</text>
<text x="60.3" y="185.6">Link width B (mm)</text>
<text x="18.4" y="190.7">diameter</text>
<text x="18.8" y="187.2">pivot pin</text>
<text x="21.8" y="194.2">D (mm)</text>
<text x="41" y="196.2">80</text>
<text x="48.9" y="196.2">(3.15&quot;)</text>
<text x="66" y="196.2">70</text>
<text x="73.9" y="196.2">(2.76&quot;)</text>
<text x="91" y="196.2">60</text>
<text x="98.9" y="196.2">(2.36&quot;)</text>
<text x="18.5" y="202.2">45 (1.77&quot;)</text>
<text x="41.2" y="202.2">BR 1/80/45</text>
<text x="66.2" y="202.2">BR 1/70/45</text>
<text x="91.2" y="202.2">BR 1/60/45</text>
<text x="18.5" y="208.2">40 (1.57&quot;)</text>
<text x="41.2" y="208.2">BR 1/80/40</text>
<text x="66.2" y="208.2">BR 1/70/40</text>
<text x="91.2" y="208.2">BR 1/60/40</text>
<text x="18.5" y="214.2">35 (1.38&quot;)</text>
<text x="41.2" y="214.2">BR 1/80/35</text>
<text x="91.2" y="214.2">BR 1/60/35</text>
<text x="18.5" y="220.2">30 (1.18&quot;)</text>
<text x="41.2" y="220.2">BR 1/80/30</text>
<text x="66.2" y="220.2">BR 1/70/30</text>
<text x="91.2" y="220.2">BR 1/60/30</text>
<text x="18.5" y="226.2">25 (0.98&quot;)</text>
<text x="41.2" y="226.2">BR 1/80/25</text>
<text x="66.2" y="226.2">BR 1/70/25</text>
<text x="91.2" y="226.2">BR 1/60/25</text>
<text x="18.5" y="232.2">20 (0.79&quot;)</text>
<text x="41.2" y="232.2">BR 1/80/20</text>
</g>
<g font-size="2.9">
<text x="146.1" y="190.2" transform="rotate(-90 146.1 190.2)">xxx</text>
<text x="120.6" y="193">Serial number</text>
</g>
<text font-size="2.5" x="194" y="256.9" transform="rotate(-90 194 256.9)">2013.02.22.</text>
<g font-size="1.8">
<text x="44.9" y="196.6">-0.3</text>
<text x="45.9" y="194.1">0</text>
<text x="69.9" y="196.6">-0.3</text>
<text x="70.9" y="194.1">0</text>
<text x="94.9" y="196.6">-0.3</text>
<text x="95.9" y="194.1">0</text>
</g>
</svg>
